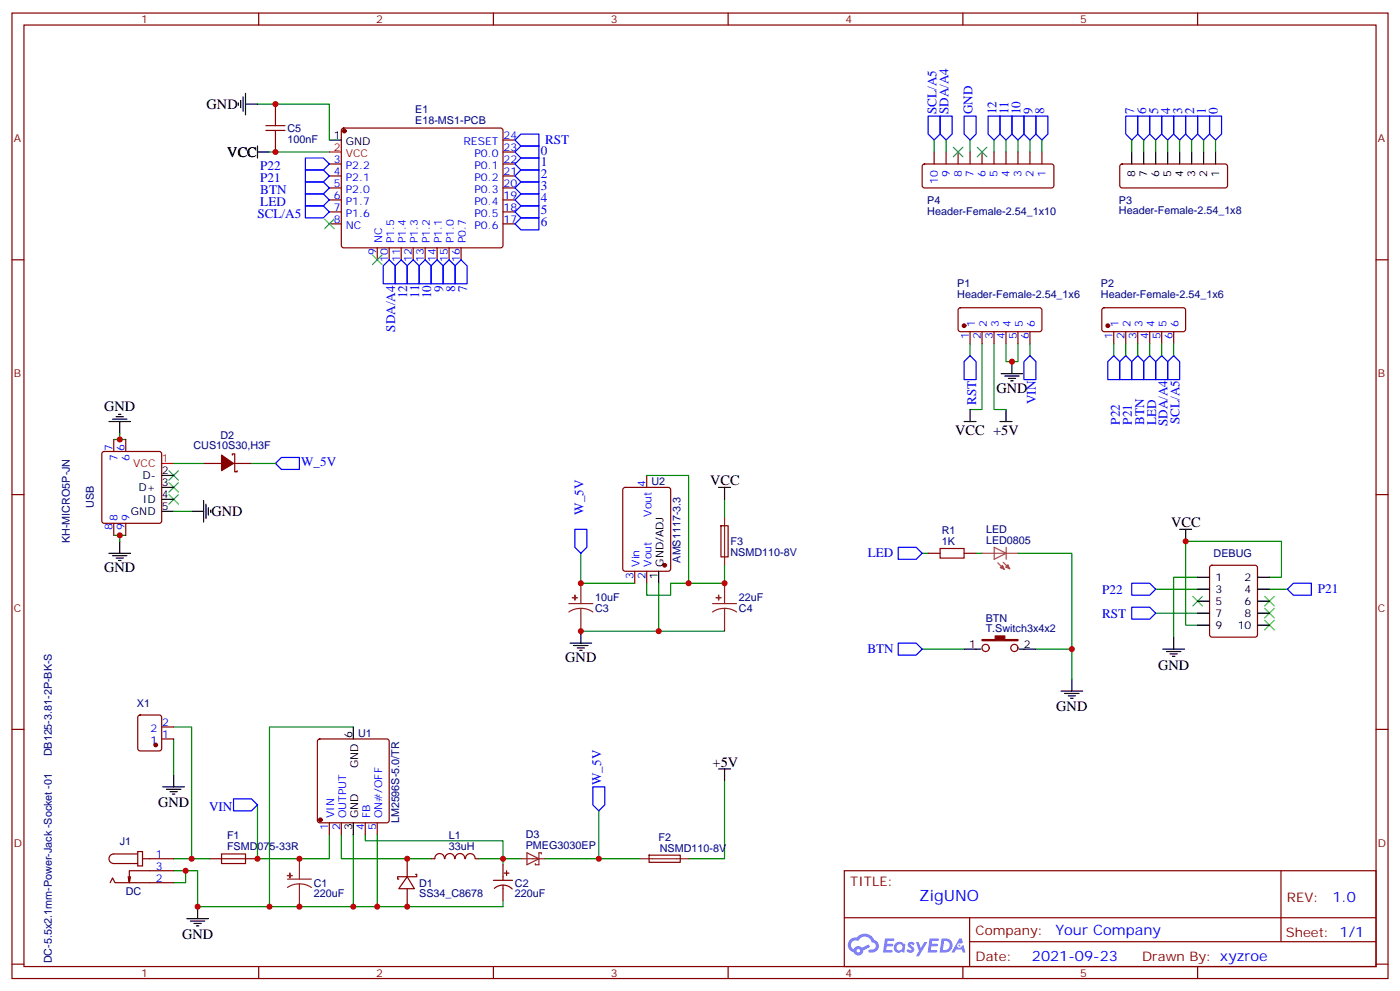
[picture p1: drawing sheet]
<svg xmlns="http://www.w3.org/2000/svg" width="412mm" height="292mm" viewBox="0 0 412 292" stroke-linecap="round" stroke-linejoin="round" font-family="sans-serif">
<g fill="none" stroke="#870000" stroke-width=".35">
<path d="M3.5 3.8h405.4v284.4h-405.4zM7.1 7.4h398.2v277.3h-398.2zM76.2 3.8v3.6M145.3 3.8v3.6M214.5 3.8v3.6M283.6 3.8v3.6M352.8 3.8v3.6M3.5 76.5h3.6M405.3 76.5h3.6M3.5 145.7h3.6M405.3 145.7h3.6M3.5 214.8h3.6"/>
<path d="M405.3 214.8h3.6M248.7 256.4h156.6v28.3h-156.6zM377.3 256.5v20.8M248.7 270.3h156.5M285.6 277.3h119.6M285.6 270.3v14.1M3.5 284h3.6M76.2 284.7v3.5M145.3 284.7v3.5M214.5 284.7v3.5M283.6 284.7v3.5M352.8 284.7v3.5"/>
<path d="M405.3 284h3.6"/>
</g>
<g fill="#5487ff">
<path d="M267.7 277.6a1.22 1.22 0 0 1 1.7 .3l-.4 .6a.47 .47 0 0 0-.3-.5 .47 .47 0 0 0-.5 .2l.1 .3a1.14 1.14 0 0 1 .8 1.7 1.14 1.14 0 0 1-1.9 0l-.2-.2 .5-.5 .7 .4a.29 .29 0 0 0 .3-.3 .29 .29 0 0 0-.2-.3 1.04 1.04 0 0 1-.6-1.7z"/>
<path d="M260.7 276.4h2.4l.3 .1-.2 .5-1.8 .1-.1 .9h1.5l.3 .3-.3 .4h-1.6l-.2 1.1h1.7l.2 .4-.2 .3h-2.6z"/>
<path d="M273.8 276.4h2.4l.3 .1-.1 .5-1.8 .1-.2 .9h1.6l.3 .3-.4 .4h-1.6l-.1 1.1h1.7l.2 .4-.2 .3h-2.6z"/>
<path d="M282.6 276.4h.7l.3 1.2-.6 .3a.69 .69 0 0 0-1 .3 .69 .69 0 0 0 .4 1 .69 .69 0 0 0 .9-.6l.5-.3 .6 2.2h-.8l-.2-.9h-1.8l-.5 .9h-.8z"/>
<path d="M269.8 277.4h.8l.6 1.9 1.1-1.9h.9l-2.6 4.2h-.8l.9-1.5z"/>
<path d="M277.4 276.4l-.6 4.1h1.3a2.11 2.11 0 0 0 2.5-2.1 2.11 2.11 0 0 0-2.5-2zM278.1 277.1a1.39 1.39 0 0 1 1.7 1.4 1.39 1.39 0 0 1-1.8 1.3h-.3z"/>
<path d="M263.7 278a1.54 1.54 0 0 0-.1 2.1 1.54 1.54 0 0 0 2.2 .2l.6 .2 .3-2.3-.2-.2-.4-.1a1.49 1.49 0 0 0-2.4 .1zM264 279a.94 .94 0 0 1 1.8 0 .94 .94 0 0 1-1.8 0z"/>
<path d="M250.4 276.7a2.18 2.18 0 0 0 1.1 3.8 1.44 1.44 0 0 0 1.6 .9 1.44 1.44 0 0 0 1.2-1.5l2-1-.5-.7-1.9 .9a1.47 1.47 0 0 0-2.4 .5 1.39 1.39 0 0 1-.7-2 1.39 1.39 0 0 1 2-.5 2.12 2.12 0 0 1 2.2-1.3 2.12 2.12 0 0 1 1.9 1.7 1.14 1.14 0 0 1 1.1 1.4 1.14 1.14 0 0 1-1.7 .8 .43 .43 0 0 0-.5 .3 .43 .43 0 0 0 .4 .5 1.98 1.98 0 0 0 2.5-1.2 1.98 1.98 0 0 0-1.2-2.5 3.1 3.1 0 0 0-5.3-.7l-.9 .1zM252.3 280a.55 .55 0 0 1 1.1 0 .55 .55 0 0 1-1.1 0z"/>
<circle cx="282.6" cy="278.5" r=".26"/>
</g>
<g fill="none" stroke="#870000" stroke-width=".35">
<path d="M81.1 30.7v3.5M100.8 37.9l.4-.2h46.3l.5 .2 .2 .5-.1 34.2-.6 .4-46.5-.1-.5-.6v-33.9zM81.1 41.2v3.6M97 48.3h3.5M97 51.8h3.5M97 55.4h3.5M97 58.9h3.5M148.2 48.3h3.5M148.2 51.8h3.5M148.2 55.4h3.5M148.2 58.9h3.5M148.2 44.8h3.5"/>
<path d="M148.2 41.2h3.5M271.9 48.5l.4-.2h37.4l.5 .2 .2 .5v5.6l-.2 .5-.5 .3h-37.4l-.5-.3-.2-.5v-5.6zM275.2 44.8v3.5M278.7 44.8v3.5M282.2 44.8v3.5M285.8 44.8v3.5M289.3 44.8v3.5M292.8 44.8v3.5M296.3 44.8v3.5M299.9 44.8v3.5M303.4 44.8v3.5M306.9 44.8v3.5"/>
<path d="M330.1 48.5l.5-.2h30.3l.5 .2 .2 .5v5.6l-.2 .5-.5 .3h-30.3l-.5-.3-.3-.5v-5.6zM97 62.4h3.5M97 65.9h3.5M111.1 73v3.5M114.7 73v3.5M118.2 73v3.5M121.7 73v3.5M125.2 73v3.5M128.8 73v3.5M132.3 73v3.5M135.8 73v3.5M148.2 62.4h3.5"/>
<path d="M148.2 65.9h3.5M282.5 90.8l.4-.2 23.6 .1 .4 .6v6l-.7 .4-23.5-.1-.5-.6v-5.7zM285.8 97.7v3.5M289.3 97.7v3.5M292.8 97.7v3.5M296.3 97.7v3.5M299.9 97.7v3.5M303.4 97.7v3.5M324.8 90.8l.5-.2 23.5 .1 .4 .6v6l-.7 .4-23.5-.1-.4-.6v-5.7zM328.1 97.7v3.5M331.6 97.7v3.5M335.1 97.7v3.5"/>
<path d="M338.7 97.7v3.5M342.2 97.7v3.5M345.7 97.7v3.5M30.2 133.2l.5-.2h16.2l.5 .2 .2 .5v19.7l-.2 .5-.5 .2h-16.2l-.5-.2-.2-.5v-19.7zM33.5 129.4v3.6M37 129.4v3.6M60 136.5h5.3M68.4 134v-.3h.7v5.3h.7v-.4M68.8 136.5h5.3M33.5 154.1v3.6M37 154.1v3.6M183.7 143.8l.4-.3h12.7l.7 .5 .1 23.5-.5 .7h-13l-.6-.4-.1-23.5z"/>
<path d="M190.5 140v3.5M212.4 154.8l2.1 .1v9.1h-2.1zM187 168.2v3.6M190.5 168.2v3.6M273.4 162.9h3.5M284 162.9h3.5M356.5 166.7l.5-.2h12.7l.7 .4v20l-.4 .7h-13l-.6-.4-.1-20zM40.8 210.8l.5-.2h5.6l.7 .4v9.5l-.4 .6-5.9 .1-.7-.5v-9.4zM47.6 217.6h3.6M47.6 214.1h3.6M93.7 217.8l.5-.2h19.7l.5 .2 .3 .5v23.3l-.3 .5-.5 .2h-19.7l-.5-.2-.2-.5v-23.3zM32.5 260l.7-1.4 .7 1.4h17.3"/>
<path d="M38.5 258.2l-.4 1.8M40.6 250.8h1.4v4.2h-1.4zM40.6 251.5h-7.1a1.41 1.41 0 0 0-1.4 1.4 1.41 1.41 0 0 0 1.4 1.4h7.1M42 252.9h9.2M51.2 256.4h-13.1v3.6l-.4-1.8M61.7 252.9h14.1M97 242.3v3.6M100.5 242.3v3.6M107.6 242.3v3.6M111.1 242.3v3.6M119.9 258.2l2.2 3.5h-4.6zM119.9 258.2h-2.8v.7h.4"/>
<path d="M119.9 252.9v5.3M122.4 257.5h.4v.7h-2.9M130.9 252.9a1.41 1.41 0 0 0-1.4-1.5 1.41 1.41 0 0 0-1.4 1.5h-1.1M131.1 252.9a1.41 1.41 0 0 1 1.4-1.5 1.41 1.41 0 0 1 1.4 1.5M134.1 252.9a1.41 1.41 0 0 1 1.4-1.5 1.41 1.41 0 0 1 1.4 1.5M137.1 252.9a1.41 1.41 0 0 1 1.4-1.5 1.41 1.41 0 0 1 1.4 1.5M140.1 252.9h1M145.3 259.3h5.7M148.2 254.7v4.6M148.5 257.1h1.4M149.2 256.4v1.4M191.2 251.9l9.1-.1 .1 2.1-9.2 .1z"/>
<path d="M119.9 261.7v5.3M145.6 261.6a3.8 3.8 0 0 1 5.3 .2M148.2 260.7v4.6"/>
<circle cx="290.3" cy="190.8" r="1.06"/>
<circle cx="298.8" cy="190.8" r="1.06"/>
</g>
<g fill="#870000" stroke="#870000" stroke-width=".35">
<path d="M65.3 134l3.5 2.5-3.5 2.1z"/>
<path d="M289.3 188.3h3.9v-1h2.8v1h3.9v.4h-10.6z"/>
<circle cx="101.4" cy="38.6" r=".53"/>
<circle cx="326.3" cy="95.9" r=".53"/>
<circle cx="94.4" cy="241.4" r=".53"/>
<circle cx="45.9" cy="219.4" r=".53"/>
<circle cx="195.8" cy="166.5" r=".53"/>
<circle cx="284" cy="95.9" r=".53"/>
</g>
<g fill="none" stroke="#000" stroke-width=".35">
<path d="M70.2 30.3v.7M70.9 29.6v2.1M71.6 28.5v4.3M72.3 30.7h3.5M72.3 27.5v6.3M75.8 44.8h3.6M75.8 43v3.5M97 41.2h3.5M333.4 44.8v3.5M336.9 44.8v3.5M340.4 44.8v3.5M344 44.8v3.5"/>
<path d="M347.5 44.8v3.5M351 44.8v3.5M354.5 44.8v3.5M358.1 44.8v3.5M294.9 110h6.4M296 110.7h4.2M297 111.4h2.2M297.7 112.1h.7M298.1 106.5v3.5M32.1 124.1h6.4M33.2 123.4h4.2M34.2 122.7h2.1"/>
<path d="M34.9 122h.7M35.3 124.1v3.6M284 124.1h3.5M285.8 120.6v3.5M294.6 124.1h3.5M296.3 120.6v3.5M35.3 159.4v3.5M47.6 150.6h3.6M47.6 147.1h3.6M47.6 143.5h3.6M47.6 140h3.6M56.4 150.6h3.6"/>
<path d="M60 147.4v6.4M60.7 148.5v4.2M61.4 149.5v2.2M62.1 150.2v.8M211.7 143.5h3.5M213.4 143.5v3.6M347.5 155.9h3.5M349.2 155.9v3.5M32.1 162.9h6.4M33.2 163.7h4.2M34.2 164.4h2.1M34.9 165.1h.7"/>
<path d="M194 168.2v3.6M352.8 170h3.5M352.8 173.5h3.5M352.8 177.1h3.5M370.4 170h3.5M370.4 173.5h3.5M370.4 177.1h3.5M167.9 189.4h6.4M169 190.1h4.2M170 190.8h2.2M170.7 191.5h.7M171.1 185.9v3.5"/>
<path d="M284 191.2h4.9M300.2 191.2h5M315.7 200v3.5M342.5 191.2h6.4M343.6 191.9h4.2M344.7 192.6h2.1M345.4 193.3h.7M345.7 187.6v3.6M352.8 180.6h3.5M352.8 184.1h3.5M370.4 180.6h3.5M370.4 184.1h3.5"/>
<path d="M104.1 214.1v3.5M312.6 203.5h6.3M313.6 204.2h4.3M314.7 204.9h2.1M315.4 205.6h.7M48 231.7h6.3M49 232.4h4.3M50.1 233.2h2.1M50.8 233.9h.7M51.2 228.2v3.5M211.7 226.4h3.5M213.4 226.4v3.6"/>
<path d="M104.1 242.3v3.6M55 270.5h6.4M56.1 271.3h4.2M57.1 272h2.2M57.9 272.7h.7M58.2 267v3.5"/>
</g>
<path d="M97 44.8h3.5M47.6 136.5h3.6" fill="none" stroke="#f00" stroke-width=".35"/>
<g fill="none" stroke="#008700" stroke-width=".35">
<path d="M75.8 30.7h21.2v10.5M79.4 44.8h17.6M275.2 41.2v3.6M278.7 41.2v3.6M285.8 41.2v3.6M292.8 41.2v3.6M296.3 41.2v3.6M299.9 41.2v3.6M303.4 41.2v3.6M306.9 41.2v3.6M333.4 41.2v3.6M336.9 41.2v3.6"/>
<path d="M340.4 41.2v3.6M344 41.2v3.6M347.5 41.2v3.6M351 41.2v3.6M354.5 41.2v3.6M358.1 41.2v3.6M285.8 101.2v3.5M289.3 101.2v19.4h-3.5M292.8 101.2v19.4h3.5M296.3 101.2v5.3h3.6v-5.3M303.4 101.2v3.5M328.1 101.2v3.5"/>
<path d="M331.6 101.2v3.5M335.1 101.2v3.5M338.7 101.2v3.5M342.2 101.2v3.5M345.7 101.2v3.5M33.5 129.4h3.5M35.3 127.7v1.7M51.2 136.5h8.8M74.1 136.5h7M33.5 157.7h3.5M35.3 157.7v1.7M51.2 150.6h5.2"/>
<path d="M190.5 140h12.3v31.8M213.4 147.1v5.3M171.1 162.9v8.9h15.9M194 171.8v14.1M213.4 166.5v5.3h-15.8v3.5h-7.1v-3.5M271.6 162.9h1.8M287.5 162.9h1.8M299.9 162.9h15.8v37.1M340.4 173.5h12.4M352.8 170h-7.1v17.6M373.9 170h3.6v-10.6h-28.3v24.7h3.6M373.9 173.5h5.3"/>
<path d="M171.1 185.9h42.3M271.6 191.2h12.4M305.2 191.2h10.5M340.4 180.6h12.4M51.2 214.1h5.2v38.8h-5.2M51.2 217.6v10.6M104.1 214.1h-24.7v52.9M75.8 237v15.9h21.2v-7M176.4 238.8v14.1M213.4 230v22.9h-10.6M51.2 256.4h7v10.6h90v-1.7M54.7 256.4v3.6h-3.5"/>
<path d="M56.4 252.9h5.3M100.5 245.9v7h26.5M104.1 245.9v21.1M107.6 245.9v1.7h40.6v7.1M111.1 245.9v21.1M141.1 252.9h12.4M160.5 252.9h28.2"/>
</g>
<g fill="none" stroke="#00f" stroke-width=".35">
<path d="M153.5 39.5h5.2v3.5h-5.2l-1.8-1.8zM273.4 34.2h3.5v5.3l-1.7 1.7-1.8-1.7zM276.9 34.2h3.6v5.3l-1.8 1.7-1.8-1.7zM284 34.2h3.5v5.3l-1.7 1.7-1.8-1.7zM291 34.2h3.6v5.3l-1.8 1.7-1.8-1.7zM294.6 34.2h3.5v5.3l-1.8 1.7-1.7-1.7zM298.1 34.2h3.5v5.3l-1.7 1.7-1.8-1.7zM301.6 34.2h3.6v5.3l-1.8 1.7-1.8-1.7zM305.2 34.2h3.5v5.3l-1.8 1.7-1.7-1.7zM331.6 34.2h3.5v5.3l-1.7 1.7-1.8-1.7zM335.1 34.2h3.6v5.3l-1.8 1.7-1.8-1.7zM338.7 34.2h3.5v5.3l-1.8 1.7-1.7-1.7z"/>
<path d="M342.2 34.2h3.5v5.3l-1.7 1.7-1.8-1.7zM345.7 34.2h3.5v5.3l-1.7 1.7-1.8-1.7zM349.2 34.2h3.6v5.3l-1.8 1.7-1.8-1.7zM352.8 34.2h3.5v5.3l-1.8 1.7-1.7-1.7zM356.3 34.2h3.5v5.3l-1.7 1.7-1.8-1.7zM90 57.1h5.2l1.8 1.8-1.8 1.7h-5.2zM90 46.5h5.2l1.8 1.8-1.8 1.8h-5.2zM90 50.1h5.2l1.8 1.7-1.8 1.8h-5.2zM90 53.6h5.2l1.8 1.8-1.8 1.7h-5.2zM151.7 44.8l1.8-1.8h5.2v3.5h-5.2zM151.7 48.3l1.8-1.8h5.2v3.6h-5.2zM151.7 51.8l1.8-1.7h5.2v3.5h-5.2z"/>
<path d="M151.7 55.4l1.8-1.8h5.2v3.5h-5.2zM153.5 57.1h5.2v3.5h-5.2l-1.8-1.7zM90 60.6h5.2l1.8 1.8-1.8 1.8h-5.2zM114.7 76.5l1.7 1.8v5.3h-3.5v-5.3zM118.2 76.5l1.7 1.8v5.3h-3.5v-5.3zM121.7 76.5l1.8 1.8v5.3h-3.6v-5.3zM125.2 76.5l1.8 1.8v5.3h-3.5v-5.3zM127 78.3l1.8-1.8 1.7 1.8v5.3h-3.5zM132.3 76.5l1.8 1.8v5.3h-3.6v-5.3zM135.8 76.5l1.8 1.8v5.3h-3.5v-5.3zM151.7 62.4l1.8-1.8h5.2v3.6h-5.2zM151.7 65.9l1.8-1.7h5.2v3.5h-5.2z"/>
<path d="M284 106.5l1.8-1.8 1.7 1.8v5.3h-3.5zM303.4 104.7l1.8 1.8v5.3h-3.6v-5.3zM328.1 104.7l1.7 1.8v5.3h-3.5v-5.3zM329.8 106.5l1.8-1.8 1.8 1.8v5.3h-3.6zM335.1 104.7l1.8 1.8v5.3h-3.5v-5.3zM338.7 104.7l1.7 1.8v5.3h-3.5v-5.3zM342.2 104.7l1.8 1.8v5.3h-3.6v-5.3zM345.7 104.7l1.8 1.8v5.3h-3.5v-5.3zM81.1 136.5l1.8-1.8h5.3v3.6h-5.3zM169.3 155.9h3.6v5.3l-1.8 1.7-1.8-1.7zM264.6 161.2h5.3l1.7 1.7-1.7 1.8h-5.3zM333.4 171.8h5.3l1.7 1.7-1.7 1.8h-5.3z"/>
<path d="M333.4 178.8h5.3l1.7 1.8-1.7 1.8h-5.3zM379.2 173.5l1.8-1.7h5.3v3.5h-5.3zM264.6 189.4h5.3l1.7 1.8-1.7 1.7h-5.3zM68.8 235.3h5.3l1.7 1.7-1.7 1.8h-5.3zM174.6 231.7h3.6v5.3l-1.8 1.8-1.8-1.8z"/>
</g>
<path d="M289.3 162.9h3.4M292.9 161.2l3.5 1.7-3.5 1.8zM292.9 162.9h7M293.9 165.8l2 1.9M295.5 165.6l1.9 1.9M296.4 161.2v3.5" fill="none" stroke="#a64a4a" stroke-width=".35"/>
<g fill="#a64a4a" stroke="#a64a4a" stroke-width=".29">
<path d="M295.3 166.5l.6 1.2-1.3-.5z"/>
<path d="M296.2 167l.7-.7 .5 1.2z"/>
</g>
<path d="M78.3 38.4h5.7M78.3 37h5.7M81.1 34.2v2.8M81.1 38.4v2.8M276.9 161.5h7.1v2.9h-7.1zM65.3 251.5h7v2.8h-7z" fill="none" stroke="#a10000" stroke-width=".35"/>
<g fill="none" stroke="#3c3" stroke-width=".35">
<path d="M280.8 43.4l2.8 2.8M283.6 43.4l-2.8 2.8M287.9 43.4l2.8 2.8M290.7 43.4l-2.8 2.8M95.6 64.5l2.8 2.8M98.4 64.5l-2.8 2.8M109.7 75.1l2.8 2.8M112.5 75.1l-2.8 2.8M49.7 138.6l2.9 2.8M52.6 138.6l-2.9 2.8M49.7 142.1l2.9 2.9M49.7 145.7l2.9 2.8"/>
<path d="M52.6 142.1l-2.9 2.9M52.6 145.7l-2.9 2.8M351.4 175.6l2.8 2.9M354.2 175.6l-2.8 2.9M372.5 179.2l2.9 2.8M372.5 175.6l2.9 2.9M375.4 179.2l-2.9 2.8M375.4 175.6l-2.9 2.9M372.5 182.7l2.9 2.8M375.4 182.7l-2.9 2.8"/>
</g>
<g fill="none" stroke="#8c2424" stroke-width=".35">
<path d="M213.4 152.4v14.1M167.6 177.8h7M171.1 179.2l-1.9 .2-1.6 .8M171.1 179.2l1.8 .2 1.7 .8M171.1 171.8v6M171.1 179.2v6.7M209.9 177.8h7.1M213.4 179.2l-1.8 .2-1.7 .8M213.4 179.2l1.9 .2 1.7 .8M213.4 171.8v6M213.4 179.2v6.7M84.7 258.9h7"/>
<path d="M88.2 252.9v6M153.5 252.9h7M155.2 251.1l3.5 1.8-3.5 1.8zM159.5 251.5v-.4h-.8v3.6h-1v-.4M188.7 252.9h14.1M88.2 260.3l1.8 .3 1.7 .8M88.2 260.3l-1.9 .3-1.6 .8M88.2 260.3v6.7"/>
</g>
<g fill="#8c2424" stroke="#8c2424" stroke-width=".35">
<path d="M84.7 257.8l1.4 .1z"/>
<path d="M85.4 257.1v1.5z"/>
<path d="M211.7 175.3v1.4z"/>
<path d="M211 176h1.4z"/>
<path d="M169.3 175.3l.1 1.4z"/>
<path d="M168.6 176h1.4z"/>
</g>
<g fill="#c00">
<circle cx="54.7" cy="256.4" r=".88"/>
<circle cx="298.1" cy="106.5" r=".88"/>
<circle cx="315.7" cy="191.2" r=".88"/>
<circle cx="56.4" cy="252.9" r=".88"/>
<circle cx="58.2" cy="267" r=".88"/>
<circle cx="111.1" cy="267" r=".88"/>
<circle cx="104.1" cy="267" r=".88"/>
<circle cx="79.4" cy="267" r=".88"/>
<circle cx="88.2" cy="252.9" r=".88"/>
<circle cx="88.2" cy="267" r=".88"/>
<circle cx="35.3" cy="129.4" r=".88"/>
<circle cx="35.3" cy="157.7" r=".88"/>
<circle cx="202.8" cy="171.8" r=".88"/>
<circle cx="213.4" cy="171.8" r=".88"/>
<circle cx="148.2" cy="252.9" r=".88"/>
<circle cx="176.4" cy="252.9" r=".88"/>
<circle cx="194" cy="185.9" r=".88"/>
<circle cx="171.1" cy="185.9" r=".88"/>
<circle cx="171.1" cy="171.8" r=".88"/>
<circle cx="75.8" cy="252.9" r=".88"/>
<circle cx="81.1" cy="30.7" r=".88"/>
<circle cx="81.1" cy="44.8" r=".88"/>
<circle cx="119.9" cy="267" r=".88"/>
<circle cx="119.9" cy="252.9" r=".88"/>
<circle cx="349.3" cy="159.4" r=".88"/>
</g>
<text font-size="4.6" fill="#00f" x="270.8" y="265.5">ZigUNO</text>
<g font-size="4.2">
<text x="60.9" y="32">GND</text>
<text x="67" y="46.2">VCC</text>
<text x="293.5" y="115.7">GND</text>
<text x="30.7" y="121">GND</text>
<text x="281.4" y="128.1">VCC +5V</text>
<text x="209.2" y="142.8">VCC</text>
<text x="62.3" y="152">GND</text>
<text x="345" y="155.2">VCC</text>
<text x="30.7" y="168.6">GND</text>
<text x="166.5" y="195.1">GND</text>
<text x="341.1" y="197.2">GND</text>
<text x="311.1" y="209.5">GND</text>
<text x="209.9" y="225.7">+5V</text>
<text x="46.6" y="237.7">GND</text>
<text x="53.7" y="276.5">GND</text>
</g>
<g font-size="4.2" fill="#00f">
<text x="392.5" y="265.7">1.0</text>
<text x="310.9" y="275.3">Your Company</text>
<text x="304" y="283.1">2021-09-23</text>
</g>
<g font-size="3.9" fill="#00f">
<text x="275.9" y="33.7" transform="rotate(-90 275.9 33.7)">SCL/A5</text>
<text x="279.4" y="33.7" transform="rotate(-90 279.4 33.7)">SDA/A4</text>
<text x="286.4" y="33.7" transform="rotate(-90 286.4 33.7)">GND</text>
<text x="293.5" y="33.7" transform="rotate(-90 293.5 33.7)">12</text>
<text x="297" y="33.7" transform="rotate(-90 297 33.7)">11</text>
<text x="300.6" y="33.7" transform="rotate(-90 300.6 33.7)">10</text>
<text x="304.1" y="33.7" transform="rotate(-90 304.1 33.7)">9</text>
<text x="307.6" y="33.7" transform="rotate(-90 307.6 33.7)">8</text>
<text x="334.1" y="33.7" transform="rotate(-90 334.1 33.7)">7</text>
<text x="337.6" y="33.7" transform="rotate(-90 337.6 33.7)">6</text>
<text x="341.1" y="33.7" transform="rotate(-90 341.1 33.7)">5</text>
<text x="344.7" y="33.7" transform="rotate(-90 344.7 33.7)">4</text>
<text x="348.2" y="33.7" transform="rotate(-90 348.2 33.7)">3</text>
<text x="351.7" y="33.7" transform="rotate(-90 351.7 33.7)">2</text>
<text x="355.2" y="33.7" transform="rotate(-90 355.2 33.7)">1</text>
<text x="358.8" y="33.7" transform="rotate(-90 358.8 33.7)">0</text>
<text x="159.3" y="45.5">0</text>
<text x="160.6" y="42.5">RST</text>
<text x="76.7" y="50.1">P22</text>
<text x="76.7" y="53.6">P21</text>
<text x="159.3" y="49">1</text>
<text x="159.3" y="52.6">2</text>
<text x="76.7" y="57.2">BTN</text>
<text x="159.3" y="56.1">3</text>
<text x="159.3" y="59.6">4</text>
<text x="75.8" y="64.2">SCL/A5</text>
<text x="76.7" y="60.8">LED</text>
<text x="159.3" y="63.1">5</text>
<text x="159.3" y="66.7">6</text>
<text x="120" y="87.9" transform="rotate(-90 120 87.9)">12</text>
<text x="123.5" y="87.7" transform="rotate(-90 123.5 87.7)">11</text>
<text x="127" y="87.9" transform="rotate(-90 127 87.9)">10</text>
<text x="130.6" y="86" transform="rotate(-90 130.6 86)">9</text>
<text x="134.1" y="86" transform="rotate(-90 134.1 86)">8</text>
<text x="137.6" y="86" transform="rotate(-90 137.6 86)">7</text>
<text x="116.4" y="97.7" transform="rotate(-90 116.4 97.7)">SDA/A4</text>
<text x="287.5" y="119.2" transform="rotate(-90 287.5 119.2)">RST</text>
<text x="305.2" y="119" transform="rotate(-90 305.2 119)">VIN</text>
<text x="329.8" y="125.1" transform="rotate(-90 329.8 125.1)">P22</text>
<text x="333.4" y="125.1" transform="rotate(-90 333.4 125.1)">P21</text>
<text x="337" y="125.1" transform="rotate(-90 337 125.1)">BTN</text>
<text x="340.6" y="125.1" transform="rotate(-90 340.6 125.1)">LED</text>
<text x="344" y="125.5" transform="rotate(-90 344 125.5)">SDA/A4</text>
<text x="347.5" y="124.9" transform="rotate(-90 347.5 124.9)">SCL/A5</text>
<text x="88.7" y="137.2">W_5V</text>
<text x="171.9" y="151.6" transform="rotate(-90 171.9 151.6)">W_5V</text>
<text x="255.6" y="164.2">LED</text>
<text x="324.7" y="174.9">P22</text>
<text x="388.2" y="174.8">P21</text>
<text x="324.6" y="181.9">RST</text>
<text x="255.5" y="192.4">BTN</text>
<text x="177.1" y="231.2" transform="rotate(-90 177.1 231.2)">W_5V</text>
<text x="61.6" y="238.9">VIN</text>
</g>
<g font-size="3.9" fill="#800">
<text x="250.5" y="261">TITLE:</text>
<text x="379.1" y="265.7">REV:</text>
<text x="287.4" y="275.2">Company:</text>
<text x="378.7" y="275.8">Sheet: 1/1</text>
<text x="287.4" y="282.9">Date:</text>
<text x="336.4" y="283">Drawn By: xyzroe</text>
</g>
<g font-size="3.2" fill="#800">
<text x="41.6" y="6.8">1</text>
<text x="110.8" y="6.8">2</text>
<text x="179.9" y="6.8">3</text>
<text x="249.1" y="6.8">4</text>
<text x="318.2" y="6.8">5</text>
<text x="4.1" y="41.9">A</text>
<text x="405.9" y="41.9">A</text>
<text x="4.1" y="111.1">B</text>
<text x="405.9" y="111.1">B</text>
<text x="4.1" y="180.2">C</text>
<text x="405.9" y="180.2">C</text>
<text x="4.1" y="249.4">D</text>
<text x="405.9" y="249.4">D</text>
<text x="41.6" y="287.7">1</text>
<text x="110.8" y="287.7">2</text>
<text x="179.9" y="287.7">3</text>
<text x="249.1" y="287.7">4</text>
<text x="318.2" y="287.7">5</text>
</g>
<g font-size="3.2" fill="#000080">
<text x="122.3" y="33.3">E1</text>
<text x="84.7" y="38.8">C5</text>
<text x="122.3" y="36.5">E18-MS1-PCB</text>
<text x="84.7" y="42">100nF</text>
<text x="273.2" y="60">P4</text>
<text x="329.6" y="60">P3</text>
<text x="273.1" y="63.2">Header-Female-2.54_1x10</text>
<text x="329.6" y="63.1">Header-Female-2.54_1x8</text>
<text x="282" y="87.8">Header-Female-2.54_1x6</text>
<text x="282" y="84.6">P1</text>
<text x="324.3" y="87.8">Header-Female-2.54_1x6</text>
<text x="324.3" y="84.6">P2</text>
<text x="64.9" y="129.4">D2</text>
<text x="57" y="132.3">CUS10S30,H3F</text>
<text x="191.9" y="142.9">U2</text>
<text x="27.6" y="149.6" transform="rotate(-90 27.6 149.6)">USB</text>
<text x="20.5" y="160" transform="rotate(-90 20.5 160)">KH-MICRO5P-JN</text>
<text x="215.2" y="160.6">F3</text>
<text x="277.4" y="160.5">1K</text>
<text x="277.4" y="157.2">R1</text>
<text x="290.5" y="160.1">LED0805</text>
<text x="290.5" y="156.9">LED</text>
<text x="200.5" y="165.7" transform="rotate(-90 200.5 165.7)">AMS1117-3.3</text>
<text x="215.2" y="163.7">NSMD110-8V</text>
<text x="357.5" y="164.2">DEBUG</text>
<text x="175.3" y="177">10uF</text>
<text x="217.7" y="177">22uF</text>
<text x="175.3" y="180.2">C3</text>
<text x="217.7" y="180.2">C4</text>
<text x="290.4" y="183.1">BTN</text>
<text x="290.4" y="186.2">T.Switch3x4x2</text>
<text x="40.3" y="208.2">X1</text>
<text x="105.5" y="217">U1</text>
<text x="15.2" y="222.8" transform="rotate(-90 15.2 222.8)">DB125-3.81-2P-BK-S</text>
<text x="117.6" y="242.5" transform="rotate(-90 117.6 242.5)">LM2596S-5.0/TR</text>
<text x="35.3" y="248.8">J1</text>
<text x="66.9" y="250.4">FSMD075-33R</text>
<text x="66.9" y="247.2">F1</text>
<text x="132.2" y="250.3">33uH</text>
<text x="132.2" y="247.1">L1</text>
<text x="154.9" y="250.1">PMEG3030EP</text>
<text x="154.9" y="246.9">D3</text>
<text x="194" y="247.6">F2</text>
<text x="194.4" y="250.8">NSMD110-8V</text>
<text x="37" y="263.5">DC</text>
<text x="92.4" y="261.1">C1</text>
<text x="123.5" y="261.1">D1</text>
<text x="151.7" y="261.1">C2</text>
<text x="92.4" y="264.3">220uF</text>
<text x="123.5" y="264.3">SS34_C8678</text>
<text x="151.7" y="264.3">220uF</text>
<text x="15.3" y="283.7" transform="rotate(-90 15.3 283.7)">DC-5.5x2.1mm-Power-Jack -Socket -01</text>
</g>
<g font-size="3.2">
<text x="98.4" y="40.9">1</text>
<text x="101.8" y="42.7">GND</text>
<text x="334.4" y="52.1" transform="rotate(-90 334.4 52.1)">8</text>
<text x="338" y="52.1" transform="rotate(-90 338 52.1)">7</text>
<text x="341.5" y="52.1" transform="rotate(-90 341.5 52.1)">6</text>
<text x="345" y="52.1" transform="rotate(-90 345 52.1)">5</text>
<text x="348.5" y="52.1" transform="rotate(-90 348.5 52.1)">4</text>
<text x="352.1" y="52.1" transform="rotate(-90 352.1 52.1)">3</text>
<text x="355.6" y="52.1" transform="rotate(-90 355.6 52.1)">2</text>
<text x="359.1" y="52.1" transform="rotate(-90 359.1 52.1)">1</text>
<text x="42" y="141.1">D-</text>
<text x="47.6" y="143.2">3</text>
<text x="47.6" y="139.7">2</text>
<text x="40.8" y="144.6">D+</text>
<text x="42.1" y="148.1">ID</text>
<text x="47.6" y="146.7">4</text>
<text x="38.6" y="151.7">GND</text>
<text x="47.6" y="150.2">5</text>
<text x="195.4" y="166.9" transform="rotate(-90 195.4 166.9)">GND/ADJ</text>
<text x="193.7" y="170.4" transform="rotate(-90 193.7 170.4)">1</text>
<text x="358.1" y="171.1">1</text>
<text x="366.6" y="171.1">2</text>
<text x="358.1" y="174.6">3</text>
<text x="358.1" y="178.1">5</text>
<text x="366.6" y="174.6">4</text>
<text x="366.6" y="178.1">6</text>
<text x="358.1" y="181.6">7</text>
<text x="358.1" y="185.2">9</text>
<text x="364.6" y="185.2">10</text>
<text x="366.6" y="181.6">8</text>
<text x="285.5" y="190.8">1</text>
<text x="301.6" y="190.8">2</text>
<text x="103.7" y="217.5" transform="rotate(-90 103.7 217.5)">6</text>
<text x="105.5" y="226.2" transform="rotate(-90 105.5 226.2)">GND</text>
<text x="103.7" y="244.5" transform="rotate(-90 103.7 244.5)">3</text>
<text x="105.5" y="241" transform="rotate(-90 105.5 241)">GND</text>
</g>
<g font-size="3.2" fill="#00f">
<text x="148.3" y="40.9">24</text>
<text x="98.4" y="47.9">3</text>
<text x="136.5" y="42.7">RESET</text>
<text x="139.8" y="46.2">P0.0</text>
<text x="148.3" y="47.9">22</text>
<text x="148.3" y="44.4">23</text>
<text x="98.4" y="51.5">4</text>
<text x="101.8" y="49.7">P2.2</text>
<text x="101.8" y="53.2">P2.1</text>
<text x="139.8" y="53.2">P0.2</text>
<text x="139.8" y="49.7">P0.1</text>
<text x="148.3" y="51.5">21</text>
<text x="279.8" y="52.1" transform="rotate(-90 279.8 52.1)">9</text>
<text x="283.3" y="52.1" transform="rotate(-90 283.3 52.1)">8</text>
<text x="286.8" y="52.1" transform="rotate(-90 286.8 52.1)">7</text>
<text x="290.3" y="52.1" transform="rotate(-90 290.3 52.1)">6</text>
<text x="293.9" y="52.1" transform="rotate(-90 293.9 52.1)">5</text>
<text x="297.4" y="52.1" transform="rotate(-90 297.4 52.1)">4</text>
<text x="300.9" y="52.1" transform="rotate(-90 300.9 52.1)">3</text>
<text x="304.4" y="52.1" transform="rotate(-90 304.4 52.1)">2</text>
<text x="308" y="52.1" transform="rotate(-90 308 52.1)">1</text>
<text x="98.4" y="55">5</text>
<text x="98.4" y="58.5">6</text>
<text x="101.8" y="56.8">P2.0</text>
<text x="139.8" y="56.8">P0.3</text>
<text x="148.3" y="58.5">19</text>
<text x="148.3" y="55">20</text>
<text x="276.2" y="54.1" transform="rotate(-90 276.2 54.1)">10</text>
<text x="98.4" y="62.1">7</text>
<text x="98.4" y="65.6">8</text>
<text x="101.8" y="60.3">P1.7</text>
<text x="101.8" y="63.8">P1.6</text>
<text x="139.8" y="63.8">P0.5</text>
<text x="139.8" y="60.3">P0.4</text>
<text x="148.3" y="65.6">17</text>
<text x="148.3" y="62.1">18</text>
<text x="101.8" y="67.3">NC</text>
<text x="112.5" y="71.7" transform="rotate(-90 112.5 71.7)">NC</text>
<text x="116.1" y="71.7" transform="rotate(-90 116.1 71.7)">P1.5</text>
<text x="119.6" y="71.7" transform="rotate(-90 119.6 71.7)">P1.4</text>
<text x="123.1" y="71.7" transform="rotate(-90 123.1 71.7)">P1.3</text>
<text x="126.6" y="71.7" transform="rotate(-90 126.6 71.7)">P1.2</text>
<text x="130.2" y="71.7" transform="rotate(-90 130.2 71.7)">P1.1</text>
<text x="133.7" y="71.7" transform="rotate(-90 133.7 71.7)">P1.0</text>
<text x="137.2" y="71.7" transform="rotate(-90 137.2 71.7)">P0.7</text>
<text x="139.8" y="67.3">P0.6</text>
<text x="110.8" y="75.2" transform="rotate(-90 110.8 75.2)">9</text>
<text x="114.3" y="77.2" transform="rotate(-90 114.3 77.2)">10</text>
<text x="117.8" y="77.2" transform="rotate(-90 117.8 77.2)">11</text>
<text x="121.4" y="77.2" transform="rotate(-90 121.4 77.2)">12</text>
<text x="124.9" y="77.2" transform="rotate(-90 124.9 77.2)">13</text>
<text x="128.4" y="77.2" transform="rotate(-90 128.4 77.2)">14</text>
<text x="131.9" y="77.2" transform="rotate(-90 131.9 77.2)">15</text>
<text x="135.5" y="77.2" transform="rotate(-90 135.5 77.2)">16</text>
<text x="285.4" y="99.9" transform="rotate(-90 285.4 99.9)">1</text>
<text x="287.2" y="96.4" transform="rotate(-90 287.2 96.4)">1</text>
<text x="288.9" y="99.9" transform="rotate(-90 288.9 99.9)">2</text>
<text x="290.7" y="96.4" transform="rotate(-90 290.7 96.4)">2</text>
<text x="292.5" y="99.9" transform="rotate(-90 292.5 99.9)">3</text>
<text x="294.2" y="96.4" transform="rotate(-90 294.2 96.4)">3</text>
<text x="296" y="99.9" transform="rotate(-90 296 99.9)">4</text>
<text x="297.7" y="96.4" transform="rotate(-90 297.7 96.4)">4</text>
<text x="299.5" y="99.9" transform="rotate(-90 299.5 99.9)">5</text>
<text x="301.3" y="96.4" transform="rotate(-90 301.3 96.4)">5</text>
<text x="303" y="99.9" transform="rotate(-90 303 99.9)">6</text>
<text x="304.8" y="96.4" transform="rotate(-90 304.8 96.4)">6</text>
<text x="327.7" y="99.9" transform="rotate(-90 327.7 99.9)">1</text>
<text x="329.5" y="96.4" transform="rotate(-90 329.5 96.4)">1</text>
<text x="331.3" y="99.9" transform="rotate(-90 331.3 99.9)">2</text>
<text x="333" y="96.4" transform="rotate(-90 333 96.4)">2</text>
<text x="334.8" y="99.9" transform="rotate(-90 334.8 99.9)">3</text>
<text x="336.5" y="96.4" transform="rotate(-90 336.5 96.4)">3</text>
<text x="338.3" y="99.9" transform="rotate(-90 338.3 99.9)">4</text>
<text x="340.1" y="96.4" transform="rotate(-90 340.1 96.4)">4</text>
<text x="341.8" y="99.9" transform="rotate(-90 341.8 99.9)">5</text>
<text x="343.6" y="96.4" transform="rotate(-90 343.6 96.4)">5</text>
<text x="345.4" y="99.9" transform="rotate(-90 345.4 99.9)">6</text>
<text x="347.1" y="96.4" transform="rotate(-90 347.1 96.4)">6</text>
<text x="33.2" y="133" transform="rotate(-90 33.2 133)">7</text>
<text x="34.6" y="135.7" transform="rotate(-90 34.6 135.7)">7</text>
<text x="36.7" y="133" transform="rotate(-90 36.7 133)">6</text>
<text x="38.1" y="135.7" transform="rotate(-90 38.1 135.7)">6</text>
<text x="190.1" y="143.4" transform="rotate(-90 190.1 143.4)">4</text>
<text x="34.6" y="153.4" transform="rotate(-90 34.6 153.4)">8</text>
<text x="38.1" y="153.4" transform="rotate(-90 38.1 153.4)">9</text>
<text x="191.9" y="152.2" transform="rotate(-90 191.9 152.2)">Vout</text>
<text x="33.2" y="156.1" transform="rotate(-90 33.2 156.1)">8</text>
<text x="36.7" y="156.1" transform="rotate(-90 36.7 156.1)">9</text>
<text x="188.4" y="166.9" transform="rotate(-90 188.4 166.9)">Vin</text>
<text x="191.9" y="166.9" transform="rotate(-90 191.9 166.9)">Vout</text>
<text x="186.6" y="170.4" transform="rotate(-90 186.6 170.4)">3</text>
<text x="190.1" y="170.4" transform="rotate(-90 190.1 170.4)">2</text>
<text x="44.3" y="215.5">2</text>
<text x="47.8" y="213.7">2</text>
<text x="44.3" y="219">1</text>
<text x="47.8" y="217.3">1</text>
<text x="96.7" y="244.5" transform="rotate(-90 96.7 244.5)">1</text>
<text x="98.4" y="241" transform="rotate(-90 98.4 241)">VIN</text>
<text x="100.2" y="244.5" transform="rotate(-90 100.2 244.5)">2</text>
<text x="102" y="241" transform="rotate(-90 102 241)">OUTPUT</text>
<text x="107.2" y="244.5" transform="rotate(-90 107.2 244.5)">4</text>
<text x="109" y="241" transform="rotate(-90 109 241)">FB</text>
<text x="110.8" y="244.5" transform="rotate(-90 110.8 244.5)">5</text>
<text x="112.5" y="241" transform="rotate(-90 112.5 241)">ON#/OFF</text>
<text x="45.9" y="252.6">1</text>
<text x="45.9" y="256.1">3</text>
<text x="45.9" y="259.6">2</text>
</g>
<g font-size="3.2" fill="#f00">
<text x="98.4" y="44.4">2</text>
<text x="101.8" y="46.2">VCC</text>
<text x="39.3" y="137.5">VCC</text>
<text x="47.6" y="136.1">1</text>
</g>
</svg>
